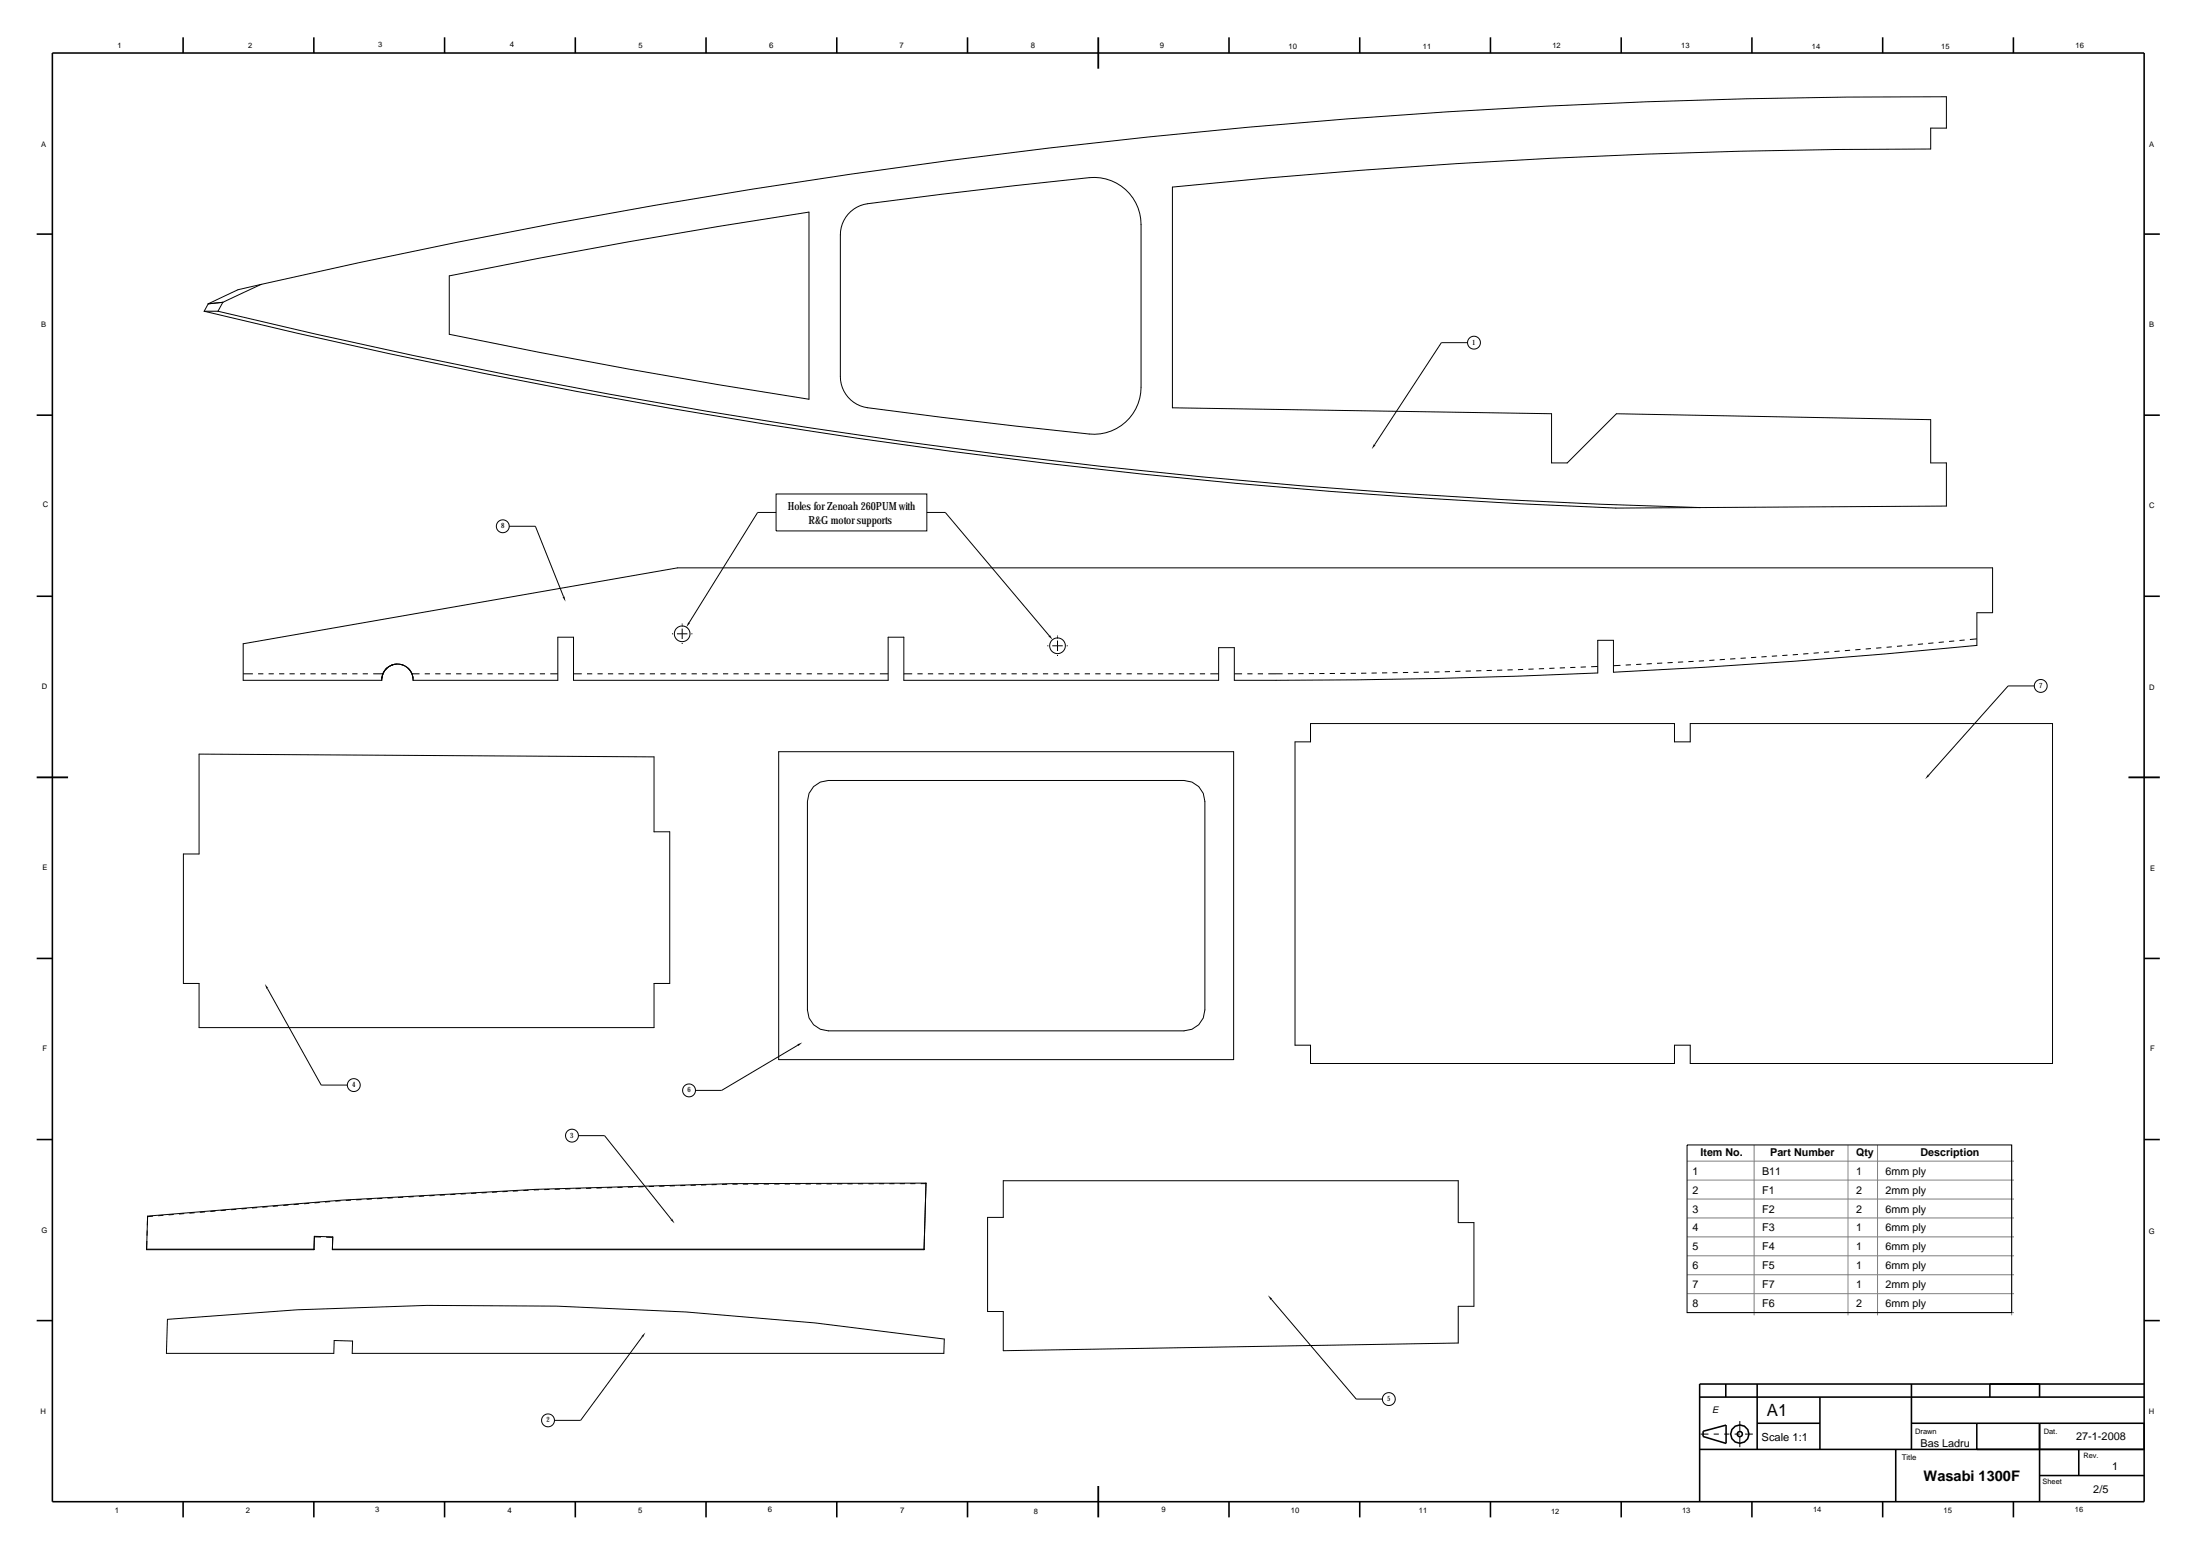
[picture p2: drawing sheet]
<svg xmlns="http://www.w3.org/2000/svg" width="841mm" height="594mm" viewBox="0 0 841 594" stroke-linecap="round" stroke-linejoin="round" font-family="sans-serif">
<g fill="none" stroke="#000" stroke-width=".6">
<path d="M70 14.3v6M120 14.3v6M170 14.3v6M219.9 14.3v6M269.9 14.3v6M319.9 14.3v6M369.9 14.3v6M469.8 14.3v6M519.8 14.3v6M569.8 14.3v6M619.7 14.3v6M669.7 14.3v6"/>
<path d="M719.7 14.3v6M769.7 14.3v6M20 20.3h799.6v553.7h-799.6zM14 89.5h6M819.6 89.5h6M14 158.7h6M819.6 158.7h6M14 227.9h6M819.6 227.9h6M14 366.4h6M819.6 366.4h6M14 435.6h6"/>
<path d="M819.6 435.6h6M14 504.8h6M819.6 504.8h6M649.7 534h169.9M659.7 529v5M671.7 529v25M695.7 534v20M730.7 529v25M760.7 529v5M779.7 529v5M819.6 529h-169.9v45M649.7 554h169.9"/>
<path d="M651.1 547.1l8.7-2.4v7l-8.8-2.6zM671.7 544h24M724.7 554v20M730.7 544h88.9M755.7 544v10M779.7 544v30M794.7 554v10M70 574v6M120 574v6M170 574v6M219.9 574v6M269.9 574v6"/>
<path d="M319.9 574v6M369.9 574v6M469.8 574v6M519.8 574v6M569.8 574v6M619.7 574v6M669.7 574v6M719.7 574v6M769.7 574v6M779.7 564h39.9"/>
<circle cx="665.1" cy="548.2" r="3.5"/>
<circle cx="665.1" cy="548.2" r="1"/>
</g>
<path d="M419.8 14.3v12M14 297.1h12M813.7 297.1h11.9M419.8 568v12" fill="none" stroke="#000" stroke-width=".7" stroke-linecap="butt"/>
<g fill="none" stroke="#000" stroke-width=".38">
<path d="M325.2 80.8a12 12 0 0 1 6.5-2.9 2226.8 2226.8 0 0 1 86.8-10.1 18 18 0 0 1 17.7 18v62.2a18 18 0 0 1-19.8 17.9 2298.8 2298.8 0 0 1-86.2-10.3 12 12 0 0 1-9-11.6v-54.2a12 12 0 0 1 4-9zM78.1 119h5.2M78.1 119a2723.8 2723.8 0 0 0 539.6 75.2l32.2-.2M79.6 116.1l-1.5 2.9M83.3 119a2722.6 2722.6 0 0 0 566.6 75M85.2 115.6l-1.9 3.4M85.2 115.6l-5.6 .5M99.8 108.7l-8.9 2.1-11.3 5.3M99.8 108.7l-14.6 6.9M99.8 108.7a2842.3 2842.3 0 0 1 644.3-71.7v12h-6v8a2821.8 2821.8 0 0 0-289.9 14.5v84.4l144.9 2.2v18.8h6l18.8-18.7 120.2 2.2v16.5h6v16.5l-94.2 .6M171.7 105.5a2830.2 2830.2 0 0 1 137.6-24.4v71.5a2710.8 2710.8 0 0 1-137.6-24.8zM260.8 238.4v.4"/>
<path d="M93 257.6h3.7M98.7 257.6h2M102.7 257.6h2M106.7 257.6h2M110.7 257.6h2M114.7 257.6h2M118.7 257.6h2M122.7 257.6h2M126.7 257.6h2M130.7 257.6h2M134.7 257.6h2M138.7 257.6h2"/>
<path d="M142.7 257.6h3.7M146.4 257.6l-.5 2.4M147.6 255.6l-1.2 2M149.2 254.5l-1.3 .9 .2-.2-1.2 1.3 .2-.2-.8 1.6 .1-.3-.5 1.7 .1-.5M151.1 253.9l-1.9 .6M151.2 253.9h1.5l1.5 .4M151.5 253.8l-2.3 .7M153.1 254a6 6 0 0 1 4.4 3.6M155.9 255.3l1 1.2 .7 1.4M157.5 257.6l.4 2.4M157.5 257.6h2.9M157.8 258.6l.1 .7"/>
<path d="M162.4 257.6h2M166.4 257.6h2M170.4 257.6h2M174.4 257.6h2M178.4 257.6h2M182.4 257.6h2M186.4 257.6h2M190.4 257.6h2M194.4 257.6h2M198.4 257.6h2M202.4 257.6h2M206.3 257.6h2"/>
<path d="M210.3 257.6h2.9M219.2 257.6h3.2M224.4 257.6h2M228.4 257.6h2M232.4 257.6h2M236.4 257.6h2M240.4 257.6h2M244.4 257.6h2M248.4 257.6h2M252.4 257.6h2M256.4 257.6h2M256.9 242.3h.4"/>
<path d="M258.8 242.3h4M260.4 257.6h2M260.8 240.3v4M260.8 245.8v.4M264.3 242.3h.4M264.4 257.6h2M268.4 257.6h2M272.4 257.6h2M276.4 257.6h2M280.4 257.6h2M284.4 257.6h2M288.4 257.6h2"/>
<path d="M292.4 257.6h2M296.4 257.6h2M300.4 257.6h2M304.4 257.6h2M308.4 257.6h2M312.4 257.6h2M316.4 257.6h2M320.4 257.6h2M324.4 257.6h2M328.4 257.6h2M332.4 257.6h2M336.4 257.6h3.1"/>
<path d="M345.5 257.6h3.2M350.7 257.6h2M354.7 257.6h2M358.7 257.6h2M362.7 257.6h2M366.7 257.6h2M370.7 257.6h2M374.7 257.6h2M378.7 257.6h2M382.7 257.6h2M386.7 257.6h2M390.7 257.6h2"/>
<path d="M394.7 257.6h2M398.7 257.6h2M400.4 246.8h.4M402.3 246.8h4M402.7 257.6h2M404.3 242.9v.4M404.3 244.8v4M404.3 250.3v.4M406.7 257.6h2M407.8 246.8h.4M410.7 257.6h2M414.7 257.6h2"/>
<path d="M418.7 257.6h2M422.7 257.6h2M426.7 257.6h2M430.7 257.6h2M434.7 257.6h2M438.7 257.6h2M442.7 257.6h2M446.7 257.6h2M450.7 257.6h2M454.7 257.6h2M458.7 257.6h2M462.7 257.6h3.1"/>
<path d="M471.8 257.6h3M476.8 257.6h2M480.8 257.6h2M490.3 257.5l-5.5 .1M494.3 257.5h-2M498.3 257.5h-2M502.3 257.5h-2M506.3 257.5h-2M510.3 257.4h-2M514.3 257.4h-2M518.3 257.4h-2M522.3 257.3l-2 .1"/>
<path d="M526.3 257.2l-2 .1M530.3 257.2h-2M534.3 257.1h-2M538.3 257l-2 .1M542.3 257h-2M546.3 256.9h-2M550.3 256.8l-2 .1M554.3 256.7l-2 .1M558.3 256.6l-2 .1M562.3 256.5h-2M566.3 256.4h-2M570.3 256.3h-2"/>
<path d="M574.3 256.1l-2 .1M578.3 256l-2 .1M582.3 255.9l-2 .1M586.3 255.7l-2 .1M590.3 255.6h-2M594.3 255.4l-2 .1M598.2 255.2l-1.9 .1M602.2 255.1l-2 .1M606.2 254.9l-2 .1M610.8 254.7l-2.6 .1M619.5 254.3l-2.7 .2M623.5 254.1l-2 .1"/>
<path d="M627.4 253.9l-1.9 .1M631.4 253.7l-2 .1M635.4 253.5l-2 .1M639.4 253.2l-2 .1M643.4 253l-2 .1M647.4 252.8l-2 .1M651.4 252.6l-2 .1M655.4 252.3l-2 .2M659.4 252l-2 .2M663.4 251.8l-2 .1M667.4 251.5l-2 .1M671.4 251.2l-2 .2"/>
<path d="M675.3 251l-2 .1M679.3 250.7l-2 .1M683.3 250.4l-2 .2M687.3 250.2l-2 .1M691.3 249.8l-2 .2M695.3 249.5l-2 .2M699.3 249.2l-2 .2M703.3 248.9l-2 .1M707.2 248.6l-2 .1M711.2 248.2l-2 .2M715.2 247.9l-2 .2M719.2 247.6l-2 .1"/>
<path d="M723.2 247.2l-2 .2M727.2 246.9l-2 .2M731.1 246.5l-2 .2M735.1 246.1l-2 .2M739.1 245.8l-2 .1M743.1 245.4l-2 .2M747.1 245l-2 .2M751 244.6l-1.9 .2M755.7 244.2l-2.7 .3M145.9 260a6 6 0 0 1 6-6.2 6 6 0 0 1 6 6.2M145.9 260h-52.9v-13.9l166-29h502.7v17.1h-6v12.5a2696.8 2696.8 0 0 1-138.9 10.3v-12.2h-6v12.4a2761.6 2761.6 0 0 1-139 2.8v-12.4h-6v12.4h-120.3v-16.4h-6v16.4h-120.3v-16.4h-6v16.4h-55.3M501 276.6h139.1v7h6v-7h138.5v129.9h-138.5v-7h-6v7h-139.1v-7h-5.9v-115.9h5.9z"/>
<path d="M76.1 288.2l173.9 1.1v28.6h6v58h-6v16.9h-173.9v-16.9h-6v-49.5h6zM297.7 287.3h173.9v117.7h-173.9zM311 300.7l2.6-1.8 3.1-.6h135.9a8 8 0 0 1 8 8v79.7a8 8 0 0 1-8 8h-135.9a8 8 0 0 1-8-8v-79.7l.6-3zM118.2 460l-2 .1M122.2 459.6l-2 .2M126.2 459.3l-2 .2M130.2 459l-2 .1M134.2 458.7l-2 .2M138.2 458.5l-2 .1M142.2 458.3l-2 .1M146.2 458.1l-2 .1M150.1 457.9l-1.9 .1"/>
<path d="M154.1 457.6l-2 .1M158.1 457.4l-2 .1M162.1 457.2l-2 .1M166.1 457l-2 .1M170.1 456.7l-2 .2M174.1 456.5l-2 .1M178.1 456.3l-2 .1M182.1 456.1l-2 .1M186.1 455.9l-2 .1M190.1 455.6l-2 .1M194.1 455.4l-2 .1M198.1 455.2l-2 .1"/>
<path d="M202 455l-2 .1M206 454.8l-2 .1M210 454.7h-2M214 454.5l-2 .1M218 454.4l-2 .1M222 454.3l-2 .1M226 454.2h-2M230 454.1h-2M234 454h-2M238 453.8l-2 .1M242 453.7l-2 .1M246 453.6l-2 .1"/>
<path d="M250 453.5h-2M254 453.4h-2M258 453.3h-2M262 453.1l-2 .1M266 453l-2 .1M270 452.9l-2 .1M274 452.8h-2M278 452.7h-2M282 452.6h-2M286 452.6h-2M290 452.6h-2M294 452.6h-2"/>
<path d="M298 452.6h-2M302 452.6h-2M306 452.6h-2M310 452.5l-2 .1M314 452.5h-2M318 452.5h-2M322 452.5h-2M326 452.5h-2M330 452.5h-2M334 452.5h-2M338 452.5h-2M342 452.5h-2"/>
<path d="M346 452.4l-2 .1M350 452.4h-2M354 452.2a2822.5 2822.5 0 0 0-297.6 12.6M354 452.2v.2h-2.1M354 452.2l-.8 25.5M383.5 451.3h173.9v16h6v32h-6v14.1l-173.9 2.9v-15h-6v-36h6zM56 477.7v-.2h64v.2M56 477.7h64M56.4 464.8v.2l2.1-.1M56.4 464.8l-.4 12.9M62.4 464.5l-2 .2M66.4 464.2l-2 .2"/>
<path d="M70.4 463.9l-2 .2M74.4 463.6l-2 .1M78.4 463.2l-2 .2M82.4 462.9l-2 .2M86.4 462.6l-2 .1M90.3 462.3l-2 .1M94.3 461.9l-2 .2M98.3 461.6l-2 .2M102.3 461.3l-2 .1M106.3 460.9l-2 .2M110.3 460.6l-2 .2M114.2 460.3l-1.9 .2"/>
<path d="M120.2 472.6v.2h2.5M120.2 472.6l7 .2M120.2 472.6l-.2 5.1M127.1 477.7v-.2h226.1v.2M127.1 477.7h226.1M127.2 472.8v.2l-2.5-.1M127.2 472.8l-.1 4.9M64 504.3a1255.1 1255.1 0 0 1 297 7.5l-.2 5.5h-226.2l.2-4.7-7.1-.2-.1 4.9h-64zM650.1 548.2h3M655.1 548.2h2M659.1 548.2h2M663.1 548.2h2"/>
<path d="M665.1 543.2v4M665.1 549.2v4M667.1 548.2h3"/>
<circle cx="260.8" cy="242.3" r="3"/>
<circle cx="404.3" cy="246.8" r="3"/>
</g>
<path d="M644.9 437.6h125.1v7.3h-125.1z" fill="#fff"/>
<path d="M644.9 443.8h125.1" fill="none" stroke="#808080" stroke-width=".38"/>
<path d="M644.9 444.9h125.1v7.2h-125.1z" fill="#fff"/>
<path d="M644.9 451.1h125.1" fill="none" stroke="#808080" stroke-width=".38"/>
<path d="M644.9 452.1h125.1v7.3h-125.1z" fill="#fff"/>
<path d="M644.9 458.3h125.1" fill="none" stroke="#808080" stroke-width=".38"/>
<path d="M644.9 459.4h125.1v7.2h-125.1z" fill="#fff"/>
<path d="M644.9 465.6h125.1" fill="none" stroke="#808080" stroke-width=".38"/>
<path d="M644.9 466.6h125.1v7.2h-125.1z" fill="#fff"/>
<path d="M644.9 472.8h125.1" fill="none" stroke="#808080" stroke-width=".38"/>
<path d="M644.9 473.8h125.1v7.3h-125.1z" fill="#fff"/>
<path d="M644.9 480h125.1" fill="none" stroke="#808080" stroke-width=".38"/>
<path d="M644.9 481.1h125.1v7.2h-125.1z" fill="#fff"/>
<path d="M644.9 487.3h125.1" fill="none" stroke="#808080" stroke-width=".38"/>
<path d="M644.9 488.3h125.1v7.2h-125.1z" fill="#fff"/>
<path d="M644.9 494.5h125.1" fill="none" stroke="#808080" stroke-width=".38"/>
<path d="M644.9 495.5h125.1v7.3h-125.1z" fill="#fff"/>
<path d="M644.9 501.7h125.1" fill="none" stroke="#808080" stroke-width=".38"/>
<g fill="#fff">
<path d="M770 437.6v70.3z"/>
<path d="M644.9 502.8h125.1z"/>
</g>
<path d="M670.6 437.6v65.2M706.4 437.6v65.2M717.7 437.6v65.2M769 437.6v65.2" fill="none" stroke="#808080" stroke-width=".38"/>
<g fill="none" stroke="#000" stroke-width=".38">
<path d="M561 131h-10l-25.5 39M296.7 188.8h57.6v14.1h-57.6zM296.7 195.9h-7.1l-26.2 42.1M354.3 195.9h7.1l39.7 47.1M194.7 201.2h10l10.7 26.9M777.7 262.2h-10l-30.4 34.1M102.2 377.9l20.6 36.9h10M305 399.5l-29.1 17.3h-10M221.1 434.1h10l25.5 32M644.9 437.6h124.1v64.1h-124.1zM486 496.6l32.5 38.2h9.9M245.5 511l-23.5 31.9h-10"/>
<circle cx="563.5" cy="131" r="2.47"/>
<circle cx="192.2" cy="201.2" r="2.47"/>
<circle cx="780.1" cy="262.2" r="2.47"/>
<circle cx="135.2" cy="414.8" r="2.47"/>
<circle cx="263.4" cy="416.8" r="2.47"/>
<circle cx="218.6" cy="434.1" r="2.47"/>
<circle cx="530.9" cy="534.8" r="2.47"/>
<circle cx="209.5" cy="542.9" r="2.47"/>
</g>
<path d="M525.2 169.8l.6 .4-1.4 1.5zM215.1 228.2l.7-.3 .4 2zM263.1 237.8l.6 .4-1.3 1.5zM400.8 243.2l.6-.5 1 1.8zM737 296.1l.6 .4-1.7 1.3zM101.2 376.1l1.3 1.6-.6 .3zM304.8 399.2l1.9-.7-1.5 1.3zM256.3 466.3l.6-.4 1 1.8zM484.7 495.1l1.6 1.3-.6 .5zM245.2 510.7l1.5-1.3-.9 1.8z" fill="#000"/>
<text font-size="6.5" x="675.4" y="541.2">A1</text>
<text font-size="5.6" x="735.4" y="566">Wasabi 1300F</text>
<g font-size="4.3">
<text x="301.1" y="194.8">Holes for Zenoah 260PUM with</text>
<text x="309.1" y="200.2">R&amp;G motor supports</text>
<text x="673.4" y="550.6">Scale 1:1</text>
</g>
<g font-size="4.2">
<text x="793.6" y="550.6">27-1-2008</text>
<text x="807.4" y="561.9">1</text>
<text x="800.2" y="570.8">2/5</text>
</g>
<g font-size="4.1">
<text x="650" y="441.8">Item No.</text>
<text x="676.7" y="441.8">Part Number</text>
<text x="709.5" y="441.8">Qty</text>
<text x="734.1" y="441.8">Description</text>
<text x="647" y="449">1</text>
<text x="673.6" y="449">B11</text>
<text x="709.5" y="449">1</text>
<text x="720.8" y="449">6mm ply</text>
<text x="647" y="456.2">2</text>
<text x="673.6" y="456.2">F1</text>
<text x="709.5" y="456.2">2</text>
<text x="720.8" y="456.2">2mm ply</text>
<text x="647" y="463.5">3</text>
<text x="673.6" y="463.5">F2</text>
<text x="709.5" y="463.5">2</text>
<text x="720.8" y="463.5">6mm ply</text>
<text x="647" y="470.7">4</text>
<text x="673.6" y="470.7">F3</text>
<text x="709.5" y="470.7">1</text>
<text x="720.8" y="470.7">6mm ply</text>
<text x="647" y="478">5</text>
<text x="673.6" y="478">F4</text>
<text x="709.5" y="478">1</text>
<text x="720.8" y="478">6mm ply</text>
<text x="647" y="485.2">6</text>
<text x="673.6" y="485.2">F5</text>
<text x="709.5" y="485.2">1</text>
<text x="720.8" y="485.2">6mm ply</text>
<text x="647" y="492.4">7</text>
<text x="673.6" y="492.4">F7</text>
<text x="709.5" y="492.4">1</text>
<text x="720.8" y="492.4">2mm ply</text>
<text x="647" y="499.7">8</text>
<text x="673.6" y="499.7">F6</text>
<text x="709.5" y="499.7">2</text>
<text x="720.8" y="499.7">6mm ply</text>
<text x="734.2" y="552.9">Bas Ladru</text>
</g>
<text font-size="3.5" x="654.5" y="539.9">E</text>
<g font-size="3">
<text x="195" y="18.1">4</text>
<text x="294.1" y="18.2">6</text>
<text x="343.8" y="18.3">7</text>
<text x="394.1" y="18.4">8</text>
<text x="443.4" y="18.5">9</text>
<text x="727" y="558">Title</text>
<text x="43.8" y="578.3">1</text>
<text x="94" y="578.5">2</text>
<text x="243.9" y="578.2">5</text>
<text x="293.5" y="578.1">6</text>
<text x="344.2" y="578.4">7</text>
<text x="743" y="578.2">15</text>
</g>
<g font-size="2.9">
<text x="44.9" y="18.2">1</text>
<text x="94.9" y="18.2">2</text>
<text x="144.5" y="18.1">3</text>
<text x="244.1" y="18.2">5</text>
<text x="492.6" y="18.8">10</text>
<text x="544" y="18.7">11</text>
<text x="593.4" y="18.5">12</text>
<text x="642.7" y="18.4">13</text>
<text x="742.1" y="18.6">15</text>
<text x="793.4" y="18.5">16</text>
<text x="15.7" y="56.1">A</text>
<text x="821.6" y="56">A</text>
<text x="15.8" y="125.1">B</text>
<text x="821.6" y="125.1">B</text>
<text x="16.4" y="193.9">C</text>
<text x="821.6" y="194.3">C</text>
<text x="16" y="263.3">D</text>
<text x="821.6" y="263.6">D</text>
<text x="16.2" y="332.6">E</text>
<text x="821.9" y="332.9">E</text>
<text x="16.2" y="401.6">F</text>
<text x="821.9" y="401.7">F</text>
<text x="15.8" y="471.3">G</text>
<text x="821.4" y="471.8">G</text>
<text x="15.5" y="540.5">H</text>
<text x="821.4" y="540.6">H</text>
<text x="732.1" y="548.2">Drawn</text>
<text x="781.3" y="548.1">Dat.</text>
<text x="143.5" y="578">3</text>
<text x="194" y="578.2">4</text>
<text x="395.3" y="578.5">8</text>
<text x="444" y="578">9</text>
<text x="493.5" y="578.3">10</text>
<text x="542.4" y="578.2">11</text>
<text x="643" y="578.2">13</text>
<text x="693.1" y="577.9">14</text>
</g>
<g font-size="2.8">
<text x="692.7" y="18.7">14</text>
<text x="562.8" y="131.8">1</text>
<text x="191.6" y="202">8</text>
<text x="779.5" y="263">7</text>
<text x="134.6" y="415.6">4</text>
<text x="262.8" y="417.6">6</text>
<text x="218" y="434.9">3</text>
<text x="530.3" y="535.6">5</text>
<text x="208.8" y="543.7">2</text>
<text x="796.4" y="557.4">Rev.</text>
<text x="780.8" y="567.2">Sheet</text>
<text x="593" y="578.7">12</text>
<text x="793.2" y="578.1">16</text>
</g>
</svg>
